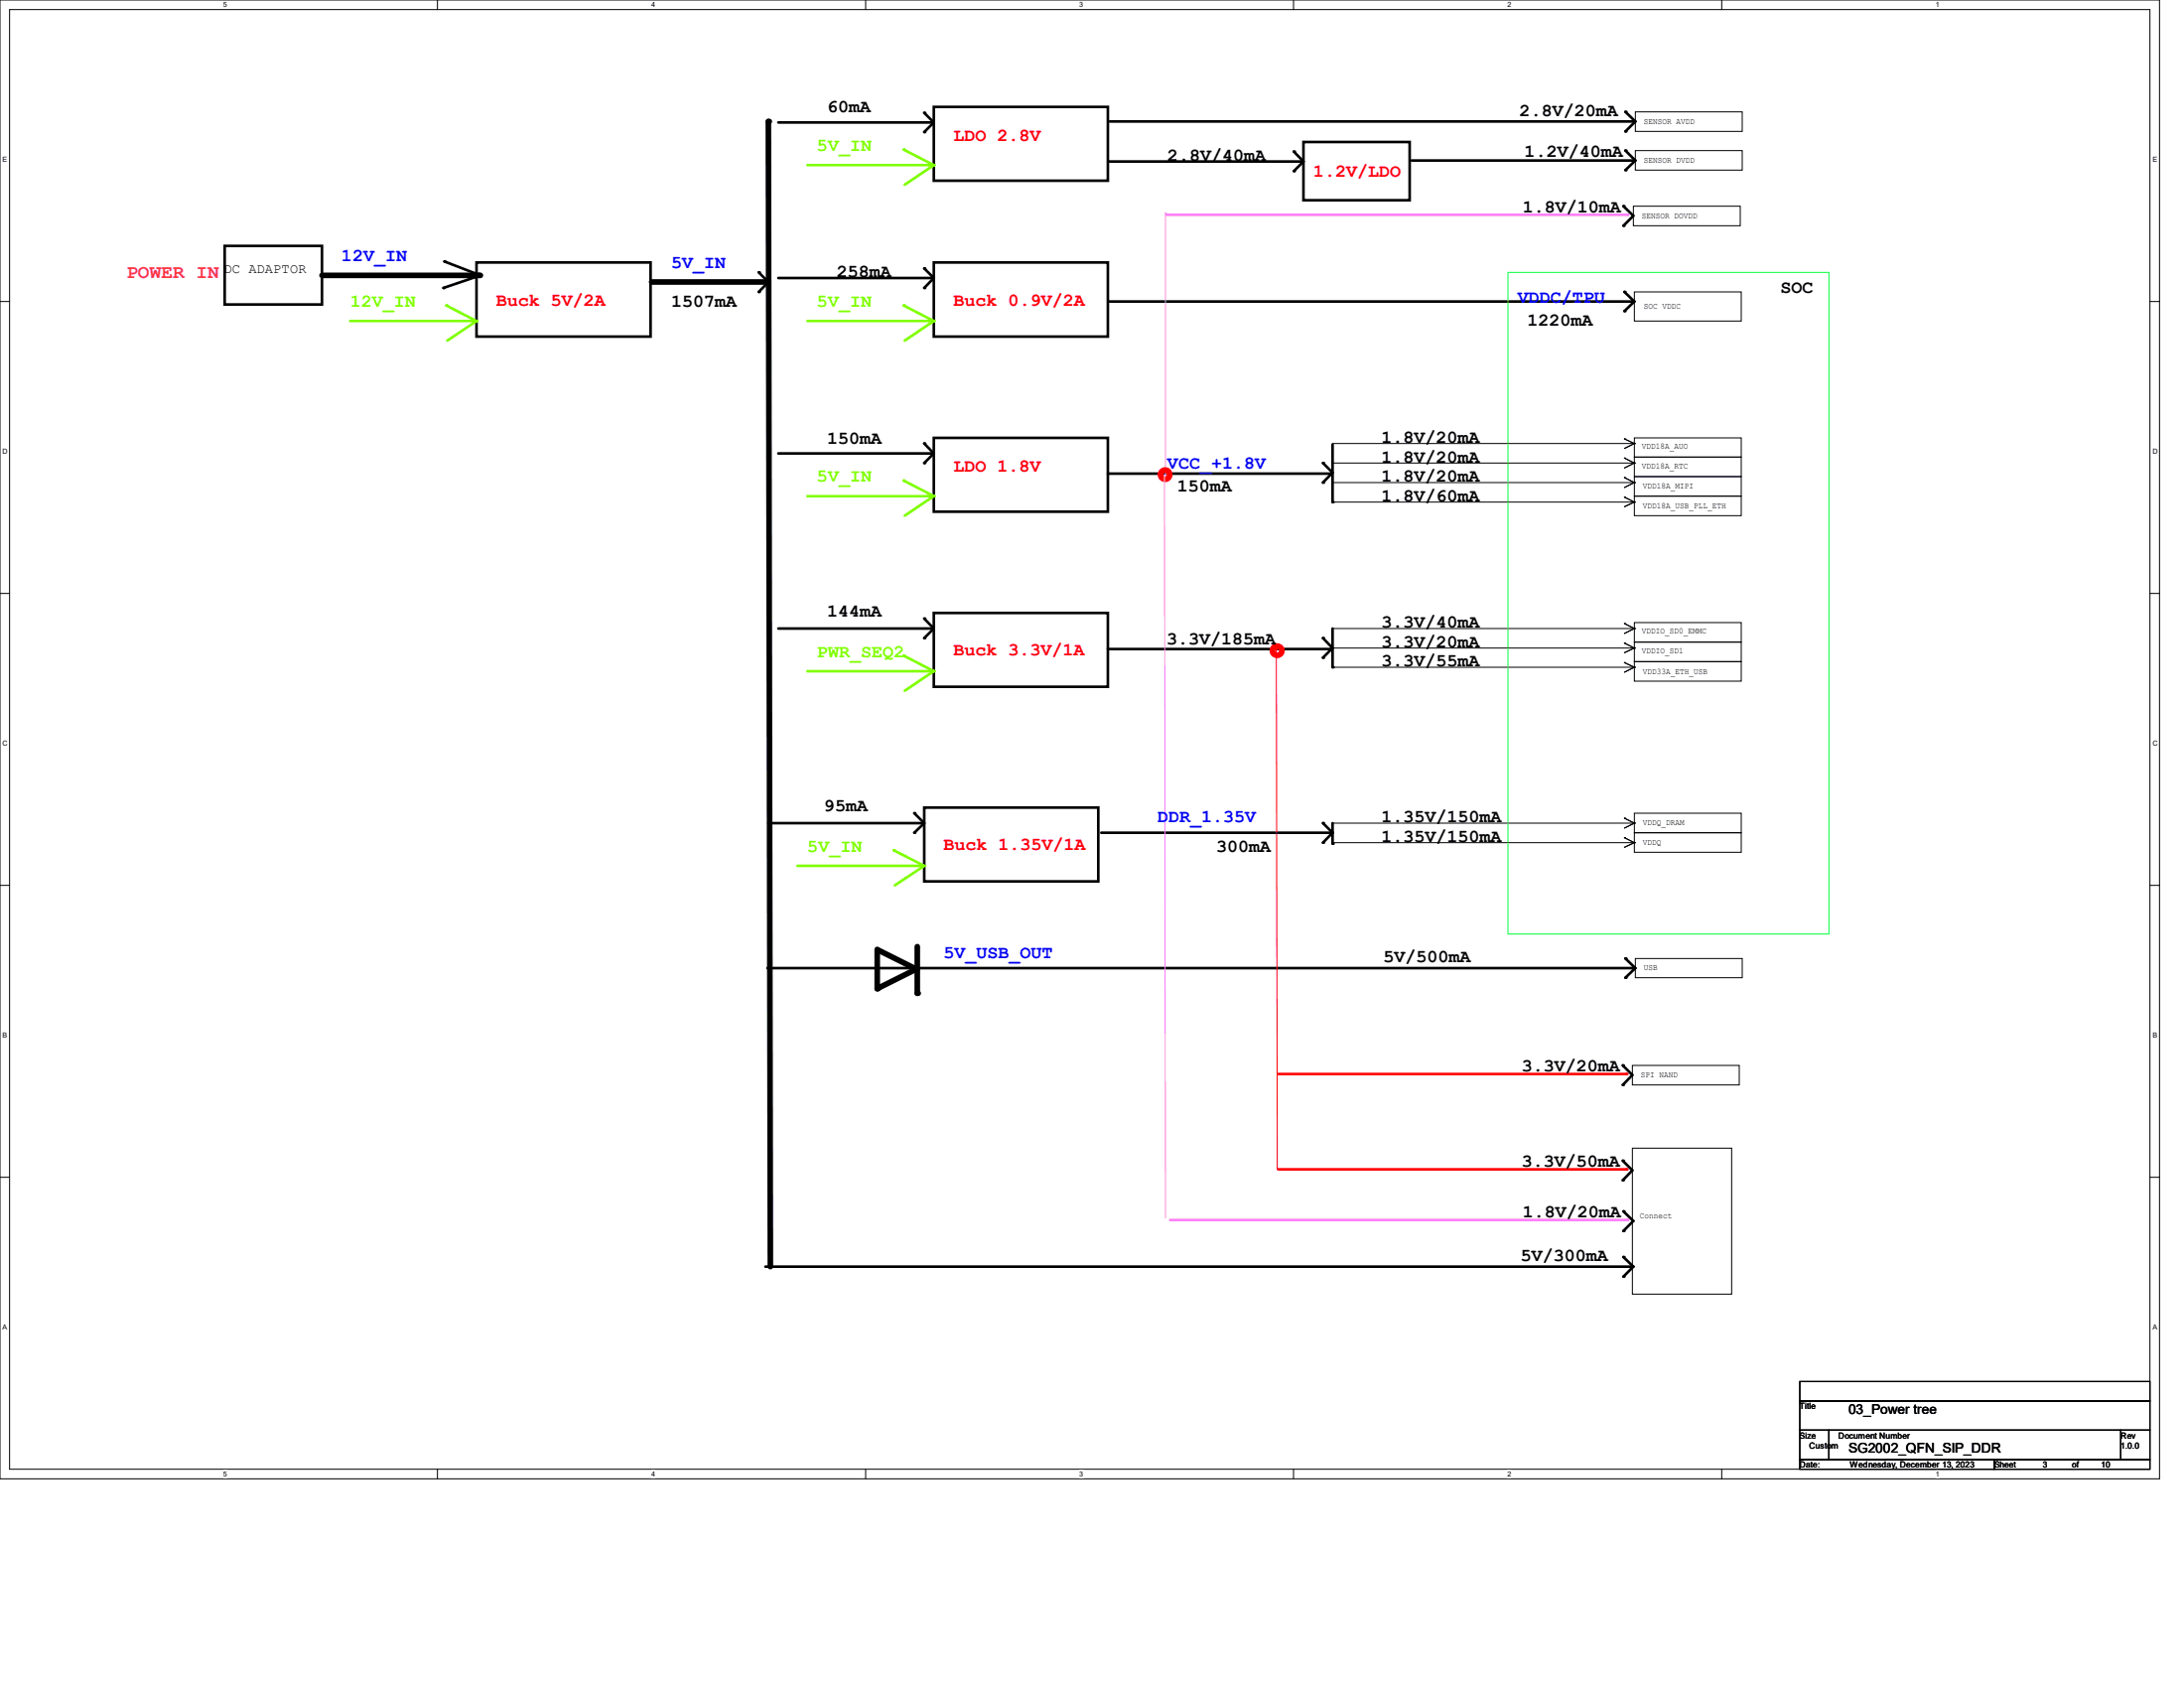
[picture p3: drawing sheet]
<svg xmlns="http://www.w3.org/2000/svg" width="279mm" height="216mm" viewBox="0 0 279 216" stroke-linecap="round" stroke-linejoin="round" font-family="sans-serif">
<path d="M0 0h276.3v189.1h-276.3zM1.2 1.2h273.8v186.7h-273.8z" fill="none" stroke="#000" stroke-width=".13"/>
<g fill="#fff">
<path d="M28.6 .1h.5v1h-.5z"/>
<path d="M28.6 188h.5v1.1h-.5z"/>
</g>
<path d="M56 0v1.2M56 187.9v1.2" fill="none" stroke="#000" stroke-width=".13"/>
<g fill="#fff">
<path d="M83.3 .1h.5v1h-.5z"/>
<path d="M83.3 188h.5v1.1h-.5z"/>
</g>
<path d="M110.7 0v1.2M110.7 187.9v1.2" fill="none" stroke="#000" stroke-width=".13"/>
<g fill="#fff">
<path d="M138.1 .1h.5v1h-.5z"/>
<path d="M138.1 188h.5v1.1h-.5z"/>
</g>
<path d="M165.5 0v1.2M165.5 187.9v1.2" fill="none" stroke="#000" stroke-width=".13"/>
<g fill="#fff">
<path d="M192.8 .1h.5v1h-.5z"/>
<path d="M192.8 188h.5v1.1h-.5z"/>
</g>
<path d="M220.3 0v1.2M220.3 187.9v1.2" fill="none" stroke="#000" stroke-width=".13"/>
<g fill="#fff">
<path d="M247.6 .1h.5v1h-.5z"/>
<path d="M247.6 188h.5v1.1h-.5z"/>
<path d="M.3 19.9h.6v1h-.6z"/>
<path d="M275.4 19.9h.6v1h-.6z"/>
<path d="M.3 57.2h.7v1.1h-.7z"/>
<path d="M275.4 57.2h.6v1.1h-.6z"/>
</g>
<path d="M0 38.6h1.2M275 38.6h1.3" fill="none" stroke="#000" stroke-width=".13"/>
<g fill="#fff">
<path d="M.3 94.6h.7v1h-.7z"/>
<path d="M275.4 94.6h.6v1h-.6z"/>
</g>
<path d="M0 75.9h1.2M275 75.9h1.3" fill="none" stroke="#000" stroke-width=".13"/>
<g fill="#fff">
<path d="M.3 131.9h.6v1h-.6z"/>
<path d="M275.4 131.9h.6v1h-.6z"/>
</g>
<path d="M0 113.2h1.2M275 113.2h1.3" fill="none" stroke="#000" stroke-width=".13"/>
<g fill="#fff">
<path d="M.3 169.2h.6v1.1h-.6z"/>
<path d="M275.4 169.2h.5v1.1h-.5z"/>
</g>
<path d="M0 150.6h1.2M275 150.6h1.3" fill="none" stroke="#000" stroke-width=".13"/>
<path d="M28.7 31.5h12.5v7.4h-12.5zM56.9 33.4l4.6 1.8-4.8 1.6M61 33.6h22.2v9.5h-22.2z" fill="none" stroke="#000" stroke-width=".34"/>
<g fill="#000">
<circle cx="56.7" cy="36.8" r=".17"/>
<circle cx="56.9" cy="33.4" r=".17"/>
<circle cx="61.3" cy="35.2" r=".36"/>
</g>
<path d="M41.2 35.2h20.1" fill="none" stroke="#000" stroke-width=".72"/>
<path d="M44.8 41.1h16" fill="none" stroke="#80ff00" stroke-width=".34"/>
<circle cx="60.8" cy="41.1" r=".17" fill="#80ff00"/>
<path d="M61 41.1l-3.8 2.5" fill="none" stroke="#80ff00" stroke-width=".34"/>
<circle cx="61" cy="41.1" r=".17" fill="#80ff00"/>
<path d="M57.1 39.1l3.9 2" fill="none" stroke="#80ff00" stroke-width=".34"/>
<circle cx="57.1" cy="39.1" r=".17" fill="#80ff00"/>
<path d="M119.5 33.6h22.2v9.5h-22.2z" fill="none" stroke="#000" stroke-width=".34"/>
<path d="M103.3 41.1h16" fill="none" stroke="#80ff00" stroke-width=".34"/>
<circle cx="119.3" cy="41.1" r=".17" fill="#80ff00"/>
<path d="M119.5 41.1l-3.8 2.5" fill="none" stroke="#80ff00" stroke-width=".34"/>
<circle cx="119.5" cy="41.1" r=".17" fill="#80ff00"/>
<path d="M115.6 39.1l3.9 2" fill="none" stroke="#80ff00" stroke-width=".34"/>
<circle cx="115.6" cy="39.1" r=".17" fill="#80ff00"/>
<path d="M97.1 34.8l1.2 1.3-1.2 1.2M99.6 35.6h19.7M118.2 34.3l1.3 1.3-1.3 1.2M99.6 58h19.7M118.2 56.7l1.3 1.3-1.3 1.2M119.5 56h22.2v9.4h-22.2z" fill="none" stroke="#000" stroke-width=".34"/>
<g fill="#000">
<circle cx="98.3" cy="15.5" r=".36"/>
<circle cx="97.1" cy="34.8" r=".17"/>
<circle cx="97.1" cy="37.3" r=".17"/>
<circle cx="98.2" cy="36.1" r=".36"/>
<circle cx="118.2" cy="36.8" r=".17"/>
<circle cx="118.2" cy="34.3" r=".17"/>
<circle cx="119.3" cy="35.6" r=".17"/>
<circle cx="118.2" cy="59.2" r=".17"/>
<circle cx="118.2" cy="56.7" r=".17"/>
<circle cx="119.3" cy="58" r=".17"/>
</g>
<path d="M98.3 15.5l.3 146.5M83.4 36.1h14.8" fill="none" stroke="#000" stroke-width=".72"/>
<path d="M103.3 63.5h16" fill="none" stroke="#80ff00" stroke-width=".34"/>
<circle cx="119.3" cy="63.5" r=".17" fill="#80ff00"/>
<path d="M119.5 63.5l-3.8 2.5" fill="none" stroke="#80ff00" stroke-width=".34"/>
<circle cx="119.5" cy="63.5" r=".17" fill="#80ff00"/>
<path d="M115.6 61.5l3.9 2" fill="none" stroke="#80ff00" stroke-width=".34"/>
<circle cx="115.6" cy="61.5" r=".17" fill="#80ff00"/>
<path d="M118.2 79.1l1.3 1.3-1.3 1.2M119.5 78.4h22.2v9.4h-22.2zM99.6 80.4h19.7" fill="none" stroke="#000" stroke-width=".34"/>
<g fill="#000">
<circle cx="118.2" cy="79.1" r=".17"/>
<circle cx="118.2" cy="81.6" r=".17"/>
<circle cx="119.3" cy="80.4" r=".17"/>
</g>
<path d="M103.3 85.9h16" fill="none" stroke="#80ff00" stroke-width=".34"/>
<circle cx="119.3" cy="85.9" r=".17" fill="#80ff00"/>
<path d="M119.5 85.9l-3.8 2.4" fill="none" stroke="#80ff00" stroke-width=".34"/>
<circle cx="119.5" cy="85.9" r=".17" fill="#80ff00"/>
<path d="M115.6 83.9l3.9 2" fill="none" stroke="#80ff00" stroke-width=".34"/>
<circle cx="115.6" cy="83.9" r=".17" fill="#80ff00"/>
<path d="M98.3 105.3h19.8M117 104l1.2 1.3-1.2 1.2M118.2 103.3h22.3v9.4h-22.3z" fill="none" stroke="#000" stroke-width=".34"/>
<g fill="#000">
<circle cx="117" cy="106.5" r=".17"/>
<circle cx="117" cy="104" r=".17"/>
<circle cx="118.1" cy="105.3" r=".17"/>
</g>
<path d="M102 110.7h16.1" fill="none" stroke="#80ff00" stroke-width=".34"/>
<circle cx="118.1" cy="110.7" r=".17" fill="#80ff00"/>
<path d="M118.2 110.7l-3.7 2.5" fill="none" stroke="#80ff00" stroke-width=".34"/>
<circle cx="118.2" cy="110.7" r=".17" fill="#80ff00"/>
<path d="M114.3 108.8l3.9 1.9" fill="none" stroke="#80ff00" stroke-width=".34"/>
<circle cx="114.3" cy="108.8" r=".17" fill="#80ff00"/>
<path d="M99.6 15.7h19.7M118.2 14.4l1.3 1.3-1.3 1.2M119.5 13.7h22.2v9.4h-22.2z" fill="none" stroke="#000" stroke-width=".34"/>
<g fill="#000">
<circle cx="118.2" cy="14.4" r=".17"/>
<circle cx="118.2" cy="16.9" r=".17"/>
<circle cx="119.3" cy="15.7" r=".17"/>
</g>
<path d="M103.3 21.1h16" fill="none" stroke="#80ff00" stroke-width=".34"/>
<circle cx="119.3" cy="21.1" r=".17" fill="#80ff00"/>
<path d="M119.5 21.1l-3.8 2.5" fill="none" stroke="#80ff00" stroke-width=".34"/>
<circle cx="119.5" cy="21.1" r=".17" fill="#80ff00"/>
<path d="M115.6 19.1l3.9 2" fill="none" stroke="#80ff00" stroke-width=".34"/>
<circle cx="115.6" cy="19.1" r=".17" fill="#80ff00"/>
<g fill="none" stroke="#000" stroke-width=".34">
<path d="M142 15.5h67.1M165.5 19.4l1.3 1.3-1.3 1.2M166.8 18.2h13.5v7.4h-13.5zM207.9 14.3l1.3 1.2-1.3 1.3M207.9 19.3l1.3 1.2-1.3 1.3M141.9 20.7h24.7M141.9 38.6h67.1M180.6 20.5h28.5M207.7 26.4l1.3 1.2-1.3 1.3M207.8 37.3l1.3 1.3-1.3 1.2M169.2 59.2l1.3 1.3-1.3 1.2M170.5 56.9v7.3"/>
<path d="M141.7 60.6h28.6"/>
</g>
<g fill="#000">
<circle cx="165.5" cy="19.4" r=".17"/>
<circle cx="207.9" cy="16.8" r=".17"/>
<circle cx="207.9" cy="14.3" r=".17"/>
<circle cx="207.9" cy="19.3" r=".17"/>
<circle cx="209.1" cy="15.5" r=".17"/>
<circle cx="165.5" cy="21.9" r=".17"/>
<circle cx="166.6" cy="20.7" r=".17"/>
<circle cx="207.7" cy="28.9" r=".17"/>
<circle cx="207.7" cy="26.4" r=".17"/>
<circle cx="207.8" cy="37.3" r=".17"/>
<circle cx="207.8" cy="39.8" r=".17"/>
<circle cx="207.9" cy="21.8" r=".17"/>
<circle cx="209" cy="38.6" r=".17"/>
<circle cx="209.1" cy="20.5" r=".17"/>
<circle cx="169.2" cy="59.2" r=".17"/>
<circle cx="169.2" cy="61.7" r=".17"/>
<circle cx="170.3" cy="60.6" r=".17"/>
<circle cx="170.5" cy="64.2" r=".17"/>
</g>
<g fill="none" stroke="#000" stroke-width=".13">
<path d="M209.2 19.3h13.7v2.5h-13.7zM209.2 14.3h13.7v2.5h-13.7zM209.1 37.3h13.7v3.8h-13.7zM170.5 59.2h38.6M207.8 58.6h.1M207.8 58.6l1.3 .6M209.1 58.5h13.7v2.5h-13.7zM209.1 59.2h.1M209.1 59.2l-1.3 .7M170.5 61.7h38.6M170.5 64.2h38.6M207.8 61.1h.1"/>
<path d="M207.8 63.6h.1M207.8 61.1l1.3 .6M207.8 63.6l1.3 .6M209.1 63.5h13.7v2.5h-13.7zM209.1 61h13.7v2.5h-13.7zM209.1 61.7h.1M209.1 64.2h.1M209.1 61.7l-1.3 .7M209.1 64.2l-1.3 .6"/>
</g>
<path d="M149.1 27.2h.1M149.1 27.2v33.5" fill="none" stroke="#ff80ff" stroke-width=".13"/>
<path d="M149.2 27.5h59" fill="none" stroke="#ff80ff" stroke-width=".34"/>
<circle cx="208.2" cy="27.5" r=".17" fill="#ff80ff"/>
<g fill="none" stroke="#000" stroke-width=".13">
<path d="M209 26.4h13.6v2.5h-13.6zM170.5 56.7h38.6M207.8 56.1h.1M207.8 56.1l1.3 .6M209.1 56h13.7v2.5h-13.7zM209.1 56.7h.1M209.1 56.7l-1.3 .7M207.8 79.8h.1M207.8 79.8l1.3 .6M209.1 79.6h13.7v2.5h-13.7zM170.5 80.4h38.6M170.5 82.9h38.6"/>
<path d="M170.5 85.3h38.6M207.8 82.3h.1M207.8 84.8h.1M207.8 82.3l1.3 .6M207.8 84.8l1.3 .5M209.1 82.1h13.7v2.5h-13.7zM209.1 84.6h13.7v2.5h-13.7zM209.1 80.4h.1M209.1 82.9h.1M209.1 85.3h.1M209.1 80.4l-1.3 .6M209.1 82.9l-1.3 .6"/>
<path d="M209.1 85.3l-1.3 .7M170.5 105.3h38.6M170.5 107.8h38.6M207.8 104.6h.1M207.8 107.1h.1M207.8 104.6l1.3 .7M207.8 107.1l1.3 .7M209.1 106.5h13.7v2.5h-13.7zM209.1 104h13.7v2.5h-13.7zM209.1 105.3h.1M209.1 107.8h.1M209.1 105.3l-1.3 .6"/>
<path d="M209.1 107.8l-1.3 .6M208.8 136.3h13.7v2.5h-13.7zM209.2 122.6h13.7v2.5h-13.7z"/>
</g>
<path d="M141.7 83h28.6M169.2 81.6l1.3 1.3-1.3 1.2M170.5 80.4v4.9M140.9 106.5h29.4M169.2 105.3l1.3 1.2-1.3 1.3M170.5 105.3v2.6M98.2 123.8h110.9M207.6 136.3l1.2 1.2-1.2 1.3M207.9 122.6l1.3 1.2-1.3 1.3" fill="none" stroke="#000" stroke-width=".34"/>
<g fill="#000">
<circle cx="169.2" cy="81.6" r=".17"/>
<circle cx="169.2" cy="84.1" r=".17"/>
<circle cx="170.3" cy="83" r=".17"/>
<circle cx="170.5" cy="85.3" r=".17"/>
<circle cx="169.2" cy="107.8" r=".17"/>
<circle cx="169.2" cy="105.3" r=".17"/>
<circle cx="170.3" cy="106.5" r=".17"/>
<circle cx="170.5" cy="107.9" r=".17"/>
<circle cx="112.2" cy="126.4" r=".36"/>
<circle cx="117.2" cy="124" r=".36"/>
<circle cx="117.3" cy="127" r=".36"/>
<circle cx="207.6" cy="138.8" r=".17"/>
<circle cx="207.6" cy="136.3" r=".17"/>
<circle cx="207.9" cy="125.1" r=".17"/>
<circle cx="207.9" cy="122.6" r=".17"/>
<circle cx="209.1" cy="123.8" r=".17"/>
</g>
<path d="M112.2 121.5l5 2.5-5 2.4zM117.3 121.1v5.9" fill="none" stroke="#000" stroke-width=".72"/>
<path d="M192.9 34.8h41.1v84.7h-41.1z" fill="none" stroke="#00ff40" stroke-width=".13"/>
<path d="M163.3 83.1h.1M163.3 83.1l.1 66.5" fill="none" stroke="#f00" stroke-width=".13"/>
<path d="M163.5 137.4h44.6" fill="none" stroke="#f00" stroke-width=".34"/>
<circle cx="208.1" cy="137.4" r=".17" fill="#f00"/>
<g fill="none" stroke="#f00" stroke-width=".72">
<circle cx="149.1" cy="60.7" r=".59"/>
<circle cx="163.4" cy="83.2" r=".61"/>
</g>
<path d="M208.8 146.9h12.7v18.6h-12.7z" fill="none" stroke="#000" stroke-width=".13"/>
<path d="M207.6 148.5l1.2 1.2-1.2 1.3M97.9 162h110.9M207.7 160.8l1.3 1.2-1.3 1.3" fill="none" stroke="#000" stroke-width=".34"/>
<g fill="#000">
<circle cx="207.6" cy="151" r=".17"/>
<circle cx="207.6" cy="148.5" r=".17"/>
<circle cx="207.7" cy="163.3" r=".17"/>
<circle cx="207.7" cy="160.8" r=".17"/>
<circle cx="208.8" cy="162" r=".17"/>
</g>
<path d="M163.5 149.6h44.6" fill="none" stroke="#f00" stroke-width=".34"/>
<circle cx="208.1" cy="149.6" r=".17" fill="#f00"/>
<path d="M149 60.7h.1M149 60.7l.1 95.1" fill="none" stroke="#ff80ff" stroke-width=".13"/>
<path d="M207.7 154.9l1.3 1.3-1.3 1.2" fill="none" stroke="#000" stroke-width=".34"/>
<g fill="#000">
<circle cx="207.7" cy="154.9" r=".17"/>
<circle cx="207.7" cy="157.4" r=".17"/>
</g>
<path d="M149.7 156h58.5" fill="none" stroke="#ff80ff" stroke-width=".34"/>
<circle cx="208.2" cy="156" r=".17" fill="#ff80ff"/>
<path d="M230.3 176.7h44.7v2.5h-44.7zM230.3 179.2h44.7v3.7h-44.7zM230.3 182.9h3.7v3.8h-3.7zM230.3 186.7h24.8v1.2h-24.8zM234 182.9h37.3v3.8h-37.3zM255.1 186.7h19.9v1.2h-19.9zM271.3 182.9h3.7v3.8h-3.7z" fill="none" stroke="#000" stroke-width=".13"/>
<text font-size="2.5" fill="#ff0080" x="16.2" y="35.6">POWER IN</text>
<g font-size="2.3">
<text x="105.8" y="14.4">60mA</text>
<text x="194.4" y="14.8">2.8V/20mA</text>
<text x="149.4" y="20.6">2.8V/40mA</text>
<text x="195" y="20.1">1.2V/40mA</text>
<text x="194.8" y="27.1">1.8V/10mA</text>
<text x="107" y="35.5">258mA</text>
<text x="85.9" y="39.2">1507mA</text>
<text x="195.4" y="41.7">1220mA</text>
<text x="227.8" y="37.5">SOC</text>
<text x="105.8" y="56.8">150mA</text>
<text x="176.7" y="59.1">1.8V/20mA</text>
<text x="176.7" y="56.6">1.8V/20mA</text>
<text x="150.6" y="62.9">150mA</text>
<text x="176.7" y="61.6">1.8V/20mA</text>
<text x="176.7" y="64.1">1.8V/60mA</text>
<text x="105.8" y="78.9">144mA</text>
<text x="149.2" y="82.4">3.3V/185mA</text>
<text x="176.7" y="82.8">3.3V/20mA</text>
<text x="176.7" y="80.3">3.3V/40mA</text>
<text x="176.7" y="85.3">3.3V/55mA</text>
<text x="105.4" y="103.8">95mA</text>
<text x="176.7" y="105.2">1.35V/150mA</text>
<text x="176.7" y="107.7">1.35V/150mA</text>
<text x="155.6" y="108.9">300mA</text>
<text x="177" y="123.1">5V/500mA</text>
<text x="194.6" y="137">3.3V/20mA</text>
<text x="194.6" y="149.3">3.3V/50mA</text>
<text x="194.8" y="155.7">1.8V/20mA</text>
<text x="194.5" y="161.3">5V/300mA</text>
</g>
<g font-size="2.3" fill="#80ff00">
<text x="104.5" y="19.3">5V_IN</text>
<text x="44.8" y="39.2">12V_IN</text>
<text x="104.5" y="39.2">5V_IN</text>
<text x="104.5" y="61.6">5V_IN</text>
<text x="104.5" y="84">PWR_SEQ2</text>
<text x="103.3" y="108.9">5V_IN</text>
</g>
<g font-size="2.3" fill="#f00">
<text x="122" y="18.1">LDO 2.8V</text>
<text x="168" y="22.6">1.2V/LDO</text>
<text x="63.5" y="39.1">Buck 5V/2A</text>
<text x="122" y="39.1">Buck 0.9V/2A</text>
<text x="122" y="60.4">LDO 1.8V</text>
<text x="122" y="83.9">Buck 3.3V/1A</text>
<text x="120.7" y="108.8">Buck 1.35V/1A</text>
</g>
<g font-size="2.3" fill="#00f">
<text x="43.7" y="33.4">12V_IN</text>
<text x="85.9" y="34.2">5V_IN</text>
<text x="194.1" y="38.7">VDDC/TPU</text>
<text x="149.4" y="59.9">VCC_+1.8V</text>
<text x="148.1" y="105.2">DDR_1.35V</text>
<text x="120.7" y="122.6">5V_USB_OUT</text>
</g>
<g font-size="1.7">
<text x="28.6" y="35">DC ADAPTOR</text>
<text x="236.5" y="185.8">SG2002_QFN_SIP_DDR</text>
<text x="236.5" y="180.8">03_Power tree</text>
</g>
<g font-size="1.1">
<text x="210.3" y="15.8">SENSOR AVDD</text>
<text x="210.3" y="20.8">SENSOR DVDD</text>
<text x="210.1" y="27.9">SENSOR DOVDD</text>
<text x="210.3" y="39.5">SOC VDDC</text>
<text x="210.1" y="59.9">VDD18A_RTC</text>
<text x="210.1" y="57.4">VDD18A_AUO</text>
<text x="210.2" y="62.5">VDD18A_MIPI</text>
<text x="210.2" y="65">VDD18A_USB_PLL_ETH</text>
<text x="210.1" y="83.6">VDDIO_SD1</text>
<text x="210.1" y="81.1">VDDIO_SD0_EMMC</text>
<text x="210.2" y="86.2">VDD33A_ETH_USB</text>
<text x="210.2" y="105.6">VDDQ_DRAM</text>
<text x="210.2" y="108.1">VDDQ</text>
<text x="210.3" y="124.1">USB</text>
<text x="209.9" y="137.8">SPI NAND</text>
<text x="209.8" y="155.9">Connect</text>
<text x="230.2" y="180.3">Title</text>
<text x="230.2" y="184">Size</text>
<text x="231.5" y="185.2">Custom</text>
<text x="235.2" y="184">Document Number</text>
<text x="271.3" y="184">Rev</text>
<text x="271.3" y="185.2">1.0.0</text>
<text x="230.2" y="187.7">Date:</text>
<text x="236.7" y="187.7">Wednesday, December 13, 2023</text>
<text x="255.1" y="187.7">Sheet</text>
<text x="261.4" y="187.7">3</text>
<text x="265.1" y="187.7">of</text>
<text x="268.8" y="187.7">10</text>
</g>
<g font-size=".9">
<text x="28.6" y=".9">5</text>
<text x="83.3" y=".9">4</text>
<text x="138.1" y=".9">3</text>
<text x="192.8" y=".9">2</text>
<text x="247.6" y=".9">1</text>
<text x=".3" y="20.7">E</text>
<text x="275.4" y="20.7">E</text>
<text x=".3" y="58">D</text>
<text x="275.4" y="58">D</text>
<text x=".3" y="95.4">C</text>
<text x="275.4" y="95.4">C</text>
<text x=".3" y="132.7">B</text>
<text x="275.4" y="132.7">B</text>
<text x=".3" y="170.1">A</text>
<text x="275.4" y="170.1">A</text>
<text x="28.6" y="188.8">5</text>
<text x="83.3" y="188.8">4</text>
<text x="138.1" y="188.8">3</text>
<text x="192.8" y="188.8">2</text>
<text x="247.6" y="188.8">1</text>
</g>
</svg>
